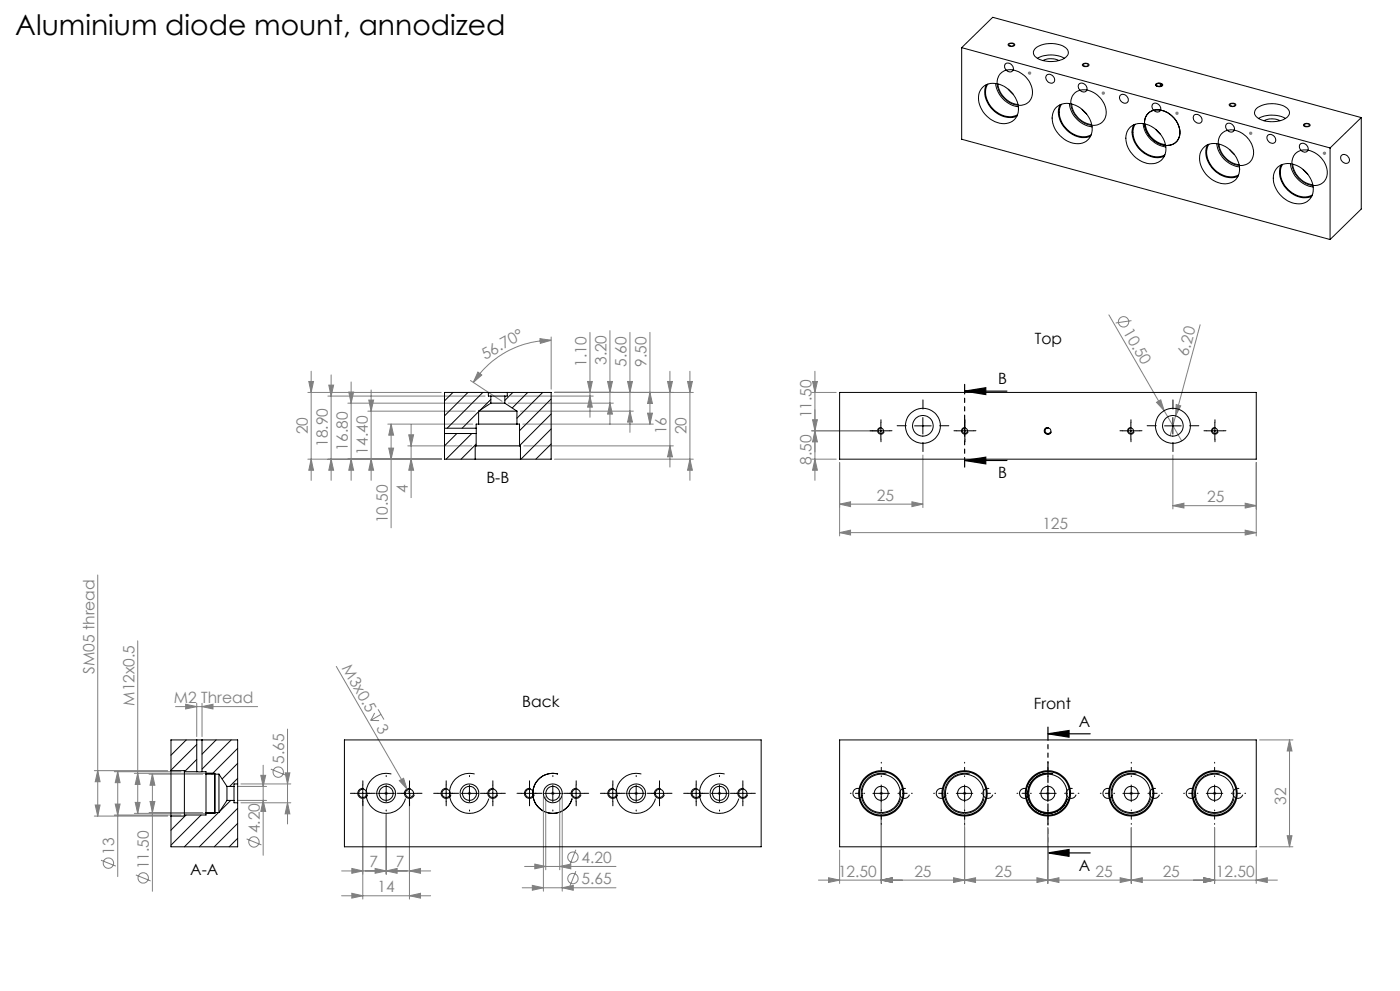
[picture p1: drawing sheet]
<svg xmlns="http://www.w3.org/2000/svg" width="420mm" height="297mm" viewBox="0 0 420 297" stroke-linecap="round" stroke-linejoin="round" font-family="sans-serif">
<g fill="none" stroke="#808080" stroke-width=".3">
<path d="M308.4 21.9h1M308.5 21.6l.7 .7M308.9 21.4v1M309.2 21.6l-.7 .7M330.5 27.9h1M330.6 27.5l.7 .8M331 27.4v1M331.3 27.5l-.7 .8M352.6 33.9h1M352.7 33.6l.7 .7M353.1 33.4v1M353.4 33.6l-.7 .7"/>
<path d="M374.7 39.9h1M374.9 39.6l.7 .7M375.2 39.4v1M375.6 39.6l-.7 .7M396.8 45.9h1M397 45.6l.7 .7M397.3 45.4v1.1M397.7 45.6l-.7 .7M177 99.6v25.5M183 99.1v28.1M189 99.6v30M195 99.6v27.5"/>
<path d="M332.7 94.4l16.5 28.7M339.4 96.1l-4.7 .7M360 97.3l-9 33.3M92.4 117.6h40M92.6 114.3h1.5l-.8 3.3zM93.3 111.3v32.7M98.4 118.7h47.1M98.6 115.4h1.5l-.8 3.3zM99.3 112.4v31.6M104.6 117.5h1.5l-.8 3.3zM105.3 114.5v29.5M110.6 119.9h1.5l-.8 3.3z"/>
<path d="M111.3 116.9v27.1M141.1 114l9.5 6.3M143.4 111.5l1.1 .9-2.5 2.2zM153.2 118.7h24.8M162 101.5l3.3 .5-3.2 .9zM165.3 102a27.9 27.9 0 0 0-23.3 12.6M165.3 101v15.6M166.3 117.6h41.7M176.3 114.3h1.4l-.7 3.3zM177 118.7l.7 3.3h-1.4zM182.3 114.3h1.4l-.7 3.3zM188.3 114.3h1.4l-.7 3.3z"/>
<path d="M195 117.6l.7 3.3h-1.4zM200.3 114.3h1.4l-.7 3.3zM201 111.3v28.7M206.3 114.3h1.4l-.7 3.3zM207 111.3v32.7M243.5 117.6h7.4M243.8 114.3h1.4l-.7 3.3zM244.5 111.3v32.7M92.4 137.6h40M93.3 137.6l.8 3.3h-1.5zM99.3 137.6l.8 3.3h-1.5zM104.4 120.8h41.9"/>
<path d="M105.3 137.6l.8 3.3h-1.5zM110.3 123.2h32.3M111.3 137.6l.8 3.3h-1.5zM116.3 127.1h25.6M116.6 134.3h1.5l-.8 3.3zM117.3 127.1l.8 3.3h-1.5zM117.3 127.1v31.1M122.3 133.6h19.2M122.6 130.3h1.5l-.8 3.3zM123.3 137.6l.8 3.3h-1.5zM123.3 127.3v21.9M152.4 120.8h31.6"/>
<path d="M156.1 123.2h33.9M156.8 127.1h39.2M157.1 133.6h44.9M166.3 137.6h41.7M183 120.8l.7 3.3h-1.4zM189 123.2l.7 3.3h-1.4zM194.3 123.8h1.4l-.7 3.3zM201 133.6l.7 3.3h-1.4zM207 137.6l.7 3.3h-1.4zM243.5 129.1h19.8M243.5 137.6h7.4M243.8 125.8h1.4l-.7 3.3z"/>
<path d="M244.5 129.1l.7 3.3h-1.4zM244.5 137.6l.7 3.3h-1.4zM251.9 138.6v22M276.9 136.4v15.7M347 120.6l1.2-.8 1 3.3zM349.2 123.1l5.3 9M351.9 136.4v16.1M352.8 121.2l1.4 .4-1.5 3zM376.9 138.6v22M251.9 151.1l3.3-.7v1.4zM251.9 151.1h25M251.9 159.6l3.3-.7v1.4z"/>
<path d="M251.9 159.6h125M273.6 150.4l3.3 .7-3.3 .7zM351.9 151.5l3.3-.7v1.5zM351.9 151.5h25M373.6 150.8l3.3 .7-3.3 .8zM373.6 158.9l3.3 .7-3.3 .7zM29.3 172.3v72.3M41.3 192v51.8M100.9 199.7l21.2 36.8M52.7 211.8h24.6M55.7 211.1l3.3 .7-3.3 .7zM59 210.8v10"/>
<path d="M60.6 211.8l3.3-.7v1.4zM60.6 210.8v10M86.3 218.5v28.4M111.2 215.9l2.5 .1M112.4 213.7l-1.2 2.2M113.4 212.6l1.8 3M114.3 214.1l-3.1 1.8M28.3 231h22M29.3 231l.7 3.3h-1.4zM34.3 231.3h20M35.3 231.3l.7 3.3h-1.4zM35.3 231.3v31.4"/>
<path d="M40.3 231.8h23.2M41.3 231.8l.7 3.3h-1.4zM44.7 232h16.1M45.7 232v35.1M45.7 232l.8 3.3h-1.5zM71.2 235.7h8.8M71.2 239.9h8.8M72.3 234.9h14.9M78.2 232.4h1.5l-.7 3.3zM79 229.3v27M79 239.9l.7 3.3h-1.5zM81.2 230.5l4.5 1.8"/>
<path d="M85.5 231.6h1.5l-.7 3.3zM108.8 238.8v30.6M115.3 237.8h1M115.5 237.4l.7 .7M115.9 237.3v1M116.2 237.4l-.7 .7M119.8 234l1.3-.7 1 3.2zM122.1 236.5l1.5 2.6M122.8 238.8v30.6M140.3 237.8h1M140.5 237.4l.7 .7M140.8 237.3v1"/>
<path d="M141.2 237.4l-.7 .7M163 238.8v28.3M163.7 238.8v21.9M165.3 237.8h1M165.5 237.4l.7 .7M165.8 237.3v1M166.2 237.4l-.7 .7M167.9 238.8v21.9M168.7 238.8v28.3M190.3 237.8h1M190.5 237.4l.7 .7M190.9 237.3v1"/>
<path d="M191.2 237.4l-.7 .7M215.3 237.8h1M215.5 237.4l.7 .7M215.8 237.3v1M216.2 237.4l-.7 .7M263.9 237.8h1M264 237.4l.7 .7M264.4 238.8v26M264.4 237.3v1M264.7 237.4l-.7 .7M288.9 237.8h1M289 237.4l.7 .7"/>
<path d="M289.4 238.8v26M289.4 237.3v1M289.7 237.4l-.7 .7M313.9 237.8h1M314 237.4l.7 .7M314.4 237.3v1M314.7 237.4l-.7 .7M338.9 237.8h1M339 237.4l.7 .7M339.4 237.3v1M339.7 237.4l-.7 .7M363.9 237.8h1"/>
<path d="M364 237.4l.7 .7M364.4 237.3v1M364.7 237.4l-.7 .7M377.9 221.8h10M386.9 221.8l.7 3.3h-1.4zM386.9 221.8v32M28.3 244.6h22M28.6 241.3h1.4l-.7 3.3zM30.3 257.8l4.4 1.8M34.3 244.3h20M34.6 241h1.4l-.7 3.3zM40.3 243.8h23.2"/>
<path d="M40.6 240.5h1.4l-.7 3.3zM44.7 243.5h16.1M45 240.2h1.5l-.8 3.3zM72.3 240.6h14.9M74 251.4l4.4 1.8M86.3 240.6l.7 3.3h-1.5zM115.9 244.1v17.9M157.4 259.7h27.4M160.4 259l3.3 .7-3.3 .7zM167.9 259.7l3.3-.7v1.4zM172.8 254.7l-1.8 4.4M251.9 254.8v10"/>
<path d="M314.4 248.1v16.7M339.4 248.1v16.7M364.4 248.1v16.7M376.9 254.8v10M377.9 253.8h10M386.2 250.5h1.4l-.7 3.3zM40.7 262.2l4.5 1.8M102.5 261h26.7M102.5 268.5h26.7M105.6 267.7l3.2 .8-3.2 .7zM105.6 260.3l3.2 .7-3.2 .7zM112.5 260.3l3.4 .7-3.4 .7z"/>
<path d="M115.9 261l3.2-.7v1.4zM122.8 268.5l3.4-.8v1.5zM122.8 261l3.4-.7v1.4zM156.7 266.1h28.1M159.7 265.4l3.3 .7-3.3 .7zM168.7 266.1l3.3-.7v1.4zM172.8 261.1l-1.8 4.4M245.5 263.8h137.7M248.6 263.1l3.3 .7-3.3 .7zM264.4 263.8l3.3-.7v1.4zM286.1 263.1l3.3 .7-3.3 .7zM289.4 263.8l3.3-.7v1.4z"/>
<path d="M311.1 263.1l3.3 .7-3.3 .7zM314.4 263.8l3.3-.7v1.4zM336.1 263.1l3.3 .7-3.3 .7zM339.4 263.8l3.3-.7v1.4zM361.1 263.1l3.3 .7-3.3 .7zM376.9 263.8l3.3-.7v1.4z"/>
<circle cx="337.1" cy="96.5" r="1.55"/>
<circle cx="83.5" cy="231.4" r="1.56"/>
<circle cx="32.5" cy="258.7" r="1.55"/>
<circle cx="76.2" cy="252.3" r="1.55"/>
<circle cx="171.9" cy="256.9" r="1.56"/>
<circle cx="43" cy="263.1" r="1.55"/>
<circle cx="171.9" cy="263.3" r="1.55"/>
</g>
<path d="M289.4 117.2h12.7M289.4 117.2l6.3-1v2zM289.4 138h12.7M289.4 138l6.3-1v2zM314.4 219.9l6.3-1v2zM314.4 219.9h12.7M314.4 255.6l6.3-1v2zM314.4 255.6h12.7" fill="none" stroke="#000" stroke-width=".35"/>
<g fill="none" stroke="#000" stroke-width=".3">
<path d="M301.5 19.3a1.49 1.49 0 0 1 2 .1 1.49 1.49 0 0 1 0 2 1.65 1.65 0 0 1-1.7-.4 1.65 1.65 0 0 1-.3-1.7zM302.5 13.2a1.23 1.23 0 0 1 1.9 .3 1.2 1.2 0 0 1-2-.2zM324.8 19.3a1.2 1.2 0 0 1 1.9 .3 1.18 1.18 0 0 1-2-.2zM300.2 22a5.3 5.3 0 0 1 7.2 .7 5.7 5.7 0 0 1 1.3 7.8 5.6 5.6 0 0 1-7.9-1.5 5.3 5.3 0 0 1-.6-7zM313.9 22.6a1.48 1.48 0 0 1 2 .2 1.48 1.48 0 0 1 0 2 1.64 1.64 0 0 1-1.7-.4 1.64 1.64 0 0 1-.3-1.8zM322.3 28a5.3 5.3 0 0 1 7.4 1 5.4 5.4 0 0 1 .9 7.7 5.7 5.7 0 0 1-7.9-2 5.1 5.1 0 0 1-.4-6.7zM323.8 25.1a1.53 1.53 0 0 1 1.9 .4 1.53 1.53 0 0 1-.1 1.9 1.57 1.57 0 0 1-1.7-.5 1.57 1.57 0 0 1-.1-1.8zM336 28.6a1.49 1.49 0 0 1 2 .2 1.49 1.49 0 0 1 0 2 1.67 1.67 0 0 1-1.6-.4 1.67 1.67 0 0 1-.4-1.8zM344.6 33.8a5.8 5.8 0 0 1 7.9 2 5 5 0 0 1-.2 7.2 6.5 6.5 0 0 1-8.5-4 4.6 4.6 0 0 1 .8-5.2zM345.8 31.2a1.52 1.52 0 0 1 2 .3 1.52 1.52 0 0 1 0 2 1.63 1.63 0 0 1-1.8-.5 1.63 1.63 0 0 1-.2-1.8zM346.7 25.2a1.17 1.17 0 0 1 1.9 .3 1.18 1.18 0 0 1-1.9-.2zM346.9 25.2a1.17 1.17 0 0 1 1.9 .4 1.18 1.18 0 0 1-1.9-.2z"/>
<path d="M358.2 34.5a1.52 1.52 0 0 1 2 .4 1.52 1.52 0 0 1 0 1.9 1.61 1.61 0 0 1-1.8-.5 1.61 1.61 0 0 1-.2-1.8zM367.9 37.2a1.51 1.51 0 0 1 2 .3 1.51 1.51 0 0 1 0 2 1.6 1.6 0 0 1-1.8-.5 1.6 1.6 0 0 1-.2-1.8zM368.9 31.2a1.17 1.17 0 0 1 1.8 .3 1.14 1.14 0 0 1-1.9-.2zM391.1 37.3a1.11 1.11 0 0 1 1.9 .4 1.23 1.23 0 0 1-1.9-.3zM366.5 40a5.3 5.3 0 0 1 7.4 1 5.6 5.6 0 0 1 1.1 7.5 5.5 5.5 0 0 1-7.7-1.2 5.5 5.5 0 0 1-.8-7.3zM380.3 40.6a1.49 1.49 0 0 1 2 .3 1.49 1.49 0 0 1-.1 1.9 1.59 1.59 0 0 1-1.7-.5 1.59 1.59 0 0 1-.2-1.7zM388.6 46a5.5 5.5 0 0 1 7.7 1.3 5.3 5.3 0 0 1 .6 7.4 5.7 5.7 0 0 1-7.9-2 5.3 5.3 0 0 1-.4-6.7zM390.1 43.2a1.49 1.49 0 0 1 1.9 .3 1.49 1.49 0 0 1 0 2 1.59 1.59 0 0 1-1.7-.5 1.59 1.59 0 0 1-.2-1.8zM402.4 46.6a1.51 1.51 0 0 1 2 .3 1.51 1.51 0 0 1 0 2 1.62 1.62 0 0 1-1.8-.6 1.62 1.62 0 0 1-.2-1.7zM261.8 129.1h5M264.3 126.6v5M264.5 128.2a.99 .99 0 0 0-1.2 .7 .99 .99 0 0 0 .8 1.2 .99 .99 0 0 0 1.2-.7"/>
<path d="M274.4 127.6h5M276.9 125.1v5M287 129.1h5M289.5 126.6v5M289.7 128.2a.99 .99 0 0 0-1.2 .7 .99 .99 0 0 0 .7 1.2 .99 .99 0 0 0 1.2-.7M314.5 128.2a.99 .99 0 0 0-1.2 .7 .99 .99 0 0 0 .7 1.2 .99 .99 0 0 0 1.2-.7M314.7 128.2a.98 .98 0 0 0-1.2 .7 .98 .98 0 0 0 .7 1.2 .98 .98 0 0 0 1.2-.7M336.8 129.1h5M339.3 126.6v5M339.5 128.2a.99 .99 0 0 0-1.2 .7 .99 .99 0 0 0 .8 1.2 .99 .99 0 0 0 1.2-.7M349.4 127.6h5M351.9 125.1v5"/>
<path d="M362 129.1h5M364.5 126.6v5M364.7 128.2a.99 .99 0 0 0-1.2 .7 .99 .99 0 0 0 .7 1.2 .99 .99 0 0 0 1.2-.7M61.8 231.8h2.7v12h-2.7M106.3 237.8h5M108.8 235.3v5M109.2 236.3a1.5 1.5 0 0 0-1.8 1.1 1.5 1.5 0 0 0 1 1.8 1.5 1.5 0 0 0 1.9-1M113.3 237.8h5M115.9 235.3v5M117.4 232a6 6 0 0 0-7.4 4.2 6 6 0 0 0 4.3 7.4 6 6 0 0 0 7.3-4.3M120.3 237.8h5M122.8 235.3v5"/>
<path d="M123.2 236.3a1.5 1.5 0 0 0-1.8 1.1 1.5 1.5 0 0 0 1 1.8 1.5 1.5 0 0 0 1.9-1M131.3 237.8h5M133.8 235.3v5M134.2 236.3a1.5 1.5 0 0 0-1.8 1.1 1.5 1.5 0 0 0 1.1 1.8 1.5 1.5 0 0 0 1.8-1M138.3 237.8h5M140.8 235.3v5M142.4 232a6 6 0 0 0-7.3 4.3 6 6 0 0 0 4.2 7.3 6 6 0 0 0 7.3-4.3M145.3 237.8h5.1M147.8 235.3v5M148.2 236.3a1.5 1.5 0 0 0-1.8 1.1 1.5 1.5 0 0 0 1.1 1.8 1.5 1.5 0 0 0 1.8-1M156.4 237.8h4.9M158.9 235.3v5"/>
<path d="M159.2 236.3a1.5 1.5 0 0 0-1.8 1.1 1.5 1.5 0 0 0 1.1 1.8 1.5 1.5 0 0 0 1.8-1M163.3 237.8h5M165.8 235.3v5M167.4 232a6 6 0 0 0-7.4 4.2 6 6 0 0 0 4.3 7.4 6 6 0 0 0 7.3-4.3M170.4 237.8h4.9M172.8 235.3v5M173.2 236.3a1.49 1.49 0 0 0-1.8 1.1 1.49 1.49 0 0 0 1.1 1.8 1.49 1.49 0 0 0 1.8-1M181.3 237.8h5M183.8 235.3v5M184.2 236.3a1.5 1.5 0 0 0-1.8 1.1 1.5 1.5 0 0 0 1 1.8 1.5 1.5 0 0 0 1.9-1M188.3 237.8h5M190.9 235.3v5"/>
<path d="M192.4 232a6 6 0 0 0-7.4 4.2 6 6 0 0 0 4.3 7.4 6 6 0 0 0 7.3-4.3M195.3 237.8h5M197.8 235.3v5M198.2 236.3a1.5 1.5 0 0 0-1.8 1.1 1.5 1.5 0 0 0 1 1.8 1.5 1.5 0 0 0 1.9-1M206.3 237.8h5M208.8 235.3v5M209.2 236.3a1.5 1.5 0 0 0-1.8 1.1 1.5 1.5 0 0 0 1.1 1.8 1.5 1.5 0 0 0 1.8-1M213.3 237.8h5M215.8 235.3v5M217.4 232a6 6 0 0 0-7.3 4.3 6 6 0 0 0 4.2 7.3 6 6 0 0 0 7.4-4.3M220.3 237.8h5.1M222.8 235.3v5"/>
<path d="M223.2 236.3a1.5 1.5 0 0 0-1.8 1.1 1.5 1.5 0 0 0 1.1 1.8 1.5 1.5 0 0 0 1.8-1M257.8 236.3a1.5 1.5 0 0 0-1.9 1.1 1.5 1.5 0 0 0 1.1 1.8 1.5 1.5 0 0 0 1.8-1M261.9 237.8h5M264.4 235.3v5M265.9 232a6 6 0 0 0-7.3 4.2 6 6 0 0 0 4.2 7.4 6 6 0 0 0 7.4-4.3M271.7 236.3a1.49 1.49 0 0 0-1.8 1.1 1.49 1.49 0 0 0 1.1 1.8 1.49 1.49 0 0 0 1.8-1M282.8 236.3a1.5 1.5 0 0 0-1.9 1.1 1.5 1.5 0 0 0 1.1 1.8 1.5 1.5 0 0 0 1.8-1M286.9 237.8h5M289.4 235.3v5M290.9 232a6 6 0 0 0-7.3 4.2 6 6 0 0 0 4.2 7.4 6 6 0 0 0 7.4-4.3M296.8 236.3a1.5 1.5 0 0 0-1.9 1.1 1.5 1.5 0 0 0 1.1 1.8 1.5 1.5 0 0 0 1.8-1M307.8 236.3a1.5 1.5 0 0 0-1.9 1.1 1.5 1.5 0 0 0 1.1 1.8 1.5 1.5 0 0 0 1.8-1"/>
<path d="M311.9 237.8h5M314.4 235.3v5M315.9 232a6 6 0 0 0-7.3 4.3 6 6 0 0 0 4.2 7.3 6 6 0 0 0 7.4-4.3M321.8 236.3a1.5 1.5 0 0 0-1.9 1.1 1.5 1.5 0 0 0 1.1 1.8 1.5 1.5 0 0 0 1.8-1M332.8 236.3a1.5 1.5 0 0 0-1.9 1.1 1.5 1.5 0 0 0 1.1 1.8 1.5 1.5 0 0 0 1.8-1M336.9 237.8h5M339.4 235.3v5M340.9 232a6 6 0 0 0-7.3 4.2 6 6 0 0 0 4.2 7.4 6 6 0 0 0 7.4-4.3M346.7 236.3a1.49 1.49 0 0 0-1.8 1.1 1.49 1.49 0 0 0 1.1 1.8 1.49 1.49 0 0 0 1.8-1M357.8 236.3a1.5 1.5 0 0 0-1.9 1.1 1.5 1.5 0 0 0 1.1 1.8 1.5 1.5 0 0 0 1.8-1M361.9 237.8h5M364.4 235.3v5"/>
<path d="M365.9 232a6 6 0 0 0-7.3 4.2 6 6 0 0 0 4.2 7.4 6 6 0 0 0 7.4-4.3M371.8 236.3a1.5 1.5 0 0 0-1.9 1.1 1.5 1.5 0 0 0 1.1 1.8 1.5 1.5 0 0 0 1.8-1"/>
</g>
<path d="M314.4 217.9v39.7" fill="none" stroke="#000" stroke-width=".35" stroke-dasharray="6.3 1.3 1.3 1.3 1.3 1.3" stroke-dashoffset="2.4"/>
<path d="M289.4 115.2v24.8" fill="none" stroke="#000" stroke-width=".35" stroke-dasharray="6.3 1.3 1.3 1.3 1.3 1.3" stroke-dashoffset="3.5"/>
<g fill="none" stroke="#000" stroke-width=".3" stroke-dasharray="15.2 1.3 1.3 1.3">
<path d="M261.8 129.1h-.8M264.3 126.6v-.8M264.3 131.6v.8M266.8 129.1h.8M271.9 127.6h-2.8M276.9 122.6v-2.8M276.9 132.6v2.7M281.9 127.6h2.7M287 129.1h-.8M289.5 126.6v-.8M289.5 131.6v.8M292 129.1h.8"/>
<path d="M336.8 129.1h-.8M339.3 126.6v-.8M339.3 131.6v.8M341.8 129.1h.8M346.9 127.6h-2.8M351.9 122.6v-2.8M351.9 132.6v2.7M356.9 127.6h2.7M362 129.1h-.8M364.5 126.6v-.8M364.5 131.6v.8M367 129.1h.8"/>
<path d="M106.4 237.8h-1.3M108.9 235.3v-1.3M110.9 237.8h-.4M111.4 237.8h1.2M115.9 232.8v-.4M120.4 237.8h-1.3M120.9 237.8h.3M122.9 235.3v-1.3M125.4 237.8h1.2M131.4 237.8h-1.3M133.9 235.3v-1.3M135.9 237.8h-.4"/>
<path d="M136.4 237.8h1.2M140.9 232.8v-.4M145.4 237.8h-1.3M145.9 237.8h.3M147.9 235.3v-1.3M150.4 237.8h1.2M156.4 237.8h-1.3M158.9 235.3v-1.3M160.9 237.8h-.4M161.4 237.8h1.2M165.9 232.8v-.4M170.4 237.8h-1.3"/>
<path d="M170.9 237.8h.3M172.9 235.3v-1.3M175.4 237.8h1.2M181.4 237.8h-1.3M183.9 235.3v-1.3M185.9 237.8h-.4M186.4 237.8h1.2M190.9 232.8v-.4M195.4 237.8h-1.3M195.9 237.8h.3M197.9 235.3v-1.3M200.4 237.8h1.2"/>
<path d="M206.4 237.8h-1.3M208.9 235.3v-1.3M210.9 237.8h-.4M211.4 237.8h1.2M215.9 232.8v-.4M220.4 237.8h-1.3M220.9 237.8h.3M222.9 235.3v-1.3M225.4 237.8h1.2M108.9 240.3v1.2M115.9 242.8v.3M122.9 240.3v1.2"/>
<path d="M133.9 240.3v1.2M140.9 242.8v.3M147.9 240.3v1.2M158.9 240.3v1.2M165.9 242.8v.3M172.9 240.3v1.2M183.9 240.3v1.2M190.9 242.8v.3M197.9 240.3v1.2M208.9 240.3v1.2M215.9 242.8v.3M222.9 240.3v1.2"/>
</g>
<g fill="none" stroke="#000" stroke-width=".3" stroke-dasharray="15.2 1.3 1.3 1.3" stroke-dashoffset="15">
<path d="M259.4 237.8h-4.3M264.4 232.8v-4.3M269.4 237.8h4.3M284.4 237.8h-4.3M289.4 232.8v-4.3M294.4 237.8h4.3M309.4 237.8h-4.3M314.4 232.8v-4.3M319.4 237.8h4.3M334.4 237.8h-4.3M339.4 232.8v-4.3M344.4 237.8h4.3"/>
<path d="M359.4 237.8h-4.3M364.4 232.8v-4.3M369.4 237.8h4.3M264.4 242.8v4.2M289.4 242.8v4.2M314.4 242.8v4.2M339.4 242.8v4.2M364.4 242.8v4.2"/>
</g>
<path d="M314.4 219.9l6.3-1v2zM314.4 255.6l6.3-1v2zM289.4 117.2l6.3-1v2zM289.4 138l6.3-1v2z" fill="#000"/>
<g fill="#808080">
<path d="M347 120.6l1.2-.8 1 3.3z"/>
<path d="M119.8 234l1.3-.7 1 3.2z"/>
<path d="M352.8 121.2l1.4 .4-1.5 3z"/>
<path d="M248.6 263.1l3.3 .7-3.3 .7zM264.4 263.8l3.3-.7v1.4zM264.4 263.8l3.3-.7v1.4zM286.1 263.1l3.3 .7-3.3 .7zM289.4 263.8l3.3-.7v1.4zM311.1 263.1l3.3 .7-3.3 .7zM314.4 263.8l3.3-.7v1.4zM336.1 263.1l3.3 .7-3.3 .7zM339.4 263.8l3.3-.7v1.4zM361.1 263.1l3.3 .7-3.3 .7zM361.1 263.1l3.3 .7-3.3 .7zM376.9 263.8l3.3-.7v1.4zM105.6 260.3l3.2 .7-3.2 .7zM115.9 261l3.2-.7v1.4zM112.5 260.3l3.4 .7-3.4 .7zM122.8 261l3.4-.7v1.4zM160.4 259l3.3 .7-3.3 .7zM167.9 259.7l3.3-.7v1.4zM159.7 265.4l3.3 .7-3.3 .7zM168.7 266.1l3.3-.7v1.4z"/>
<path d="M251.9 151.1l3.3-.7v1.4zM273.6 150.4l3.3 .7-3.3 .7z"/>
<path d="M60.6 211.8l3.3-.7v1.4zM55.7 211.1l3.3 .7-3.3 .7z"/>
<path d="M162 101.5l3.3 .5-3.2 .9zM143.4 111.5l1.1 .9-2.5 2.2z"/>
<path d="M386.2 250.5h1.4l-.7 3.3zM386.9 221.8l.7 3.3h-1.4zM244.5 129.1l.7 3.3h-1.4zM243.8 114.3h1.4l-.7 3.3zM40.6 240.5h1.4l-.7 3.3zM41.3 231.8l.7 3.3h-1.4zM123.3 137.6l.8 3.3h-1.5zM122.6 130.3h1.5l-.8 3.3zM116.6 134.3h1.5l-.8 3.3zM117.3 127.1l.8 3.3h-1.5zM111.3 137.6l.8 3.3h-1.5zM110.6 119.9h1.5l-.8 3.3zM105.3 137.6l.8 3.3h-1.5zM104.6 117.5h1.5l-.8 3.3zM99.3 137.6l.8 3.3h-1.5zM98.6 115.4h1.5l-.8 3.3zM93.3 137.6l.8 3.3h-1.5zM92.6 114.3h1.5l-.8 3.3z"/>
<path d="M243.8 125.8h1.4l-.7 3.3zM244.5 137.6l.7 3.3h-1.4zM29.3 231l.7 3.3h-1.4zM28.6 241.3h1.4l-.7 3.3zM35.3 231.3l.7 3.3h-1.4zM34.6 241h1.4l-.7 3.3zM45.7 232l.8 3.3h-1.5zM45 240.2h1.5l-.8 3.3zM78.2 232.4h1.5l-.7 3.3zM79 239.9l.7 3.3h-1.5zM85.5 231.6h1.5l-.7 3.3zM86.3 240.6l.7 3.3h-1.5zM176.3 114.3h1.4l-.7 3.3zM177 118.7l.7 3.3h-1.4zM182.3 114.3h1.4l-.7 3.3zM183 120.8l.7 3.3h-1.4zM188.3 114.3h1.4l-.7 3.3zM189 123.2l.7 3.3h-1.4zM195 117.6l.7 3.3h-1.4zM194.3 123.8h1.4l-.7 3.3zM200.3 114.3h1.4l-.7 3.3zM201 133.6l.7 3.3h-1.4zM206.3 114.3h1.4l-.7 3.3zM207 137.6l.7 3.3h-1.4z"/>
<path d="M351.9 151.5l3.3-.7v1.5zM373.6 150.8l3.3 .7-3.3 .8zM251.9 159.6l3.3-.7v1.4zM373.6 158.9l3.3 .7-3.3 .7z"/>
<path d="M105.6 267.7l3.2 .8-3.2 .7zM122.8 268.5l3.4-.8v1.5z"/>
</g>
<g fill="none" stroke="#000" stroke-width=".3">
<path d="M288.5 14.3l110.5 30M288.5 14.3l9.3-9.1 110.6 30M288.5 14.3v27.4l110.5 30.1M302.8 13.2a.87 .87 0 0 1 1.4 .3 .95 .95 0 0 1-1.6-.2zM310.6 14.5a8.1 8.1 0 0 1 9.4 .1 1.8 1.8 0 0 1-.9 3 8.4 8.4 0 0 1-8.6-.7l-.4-.7-.1-.7zM311.2 17.5a8.8 8.8 0 0 1 8.1 0M312.9 18.2a5.2 5.2 0 0 1 4.7 0M324.9 19.3a.91 .91 0 0 1 1.6 .3 .92 .92 0 0 1-1.6-.3zM294.9 26a6.1 6.1 0 0 1 8.2 1.3 6.4 6.4 0 0 1 1.5 8.3 5.5 5.5 0 0 1-7.5 .1 7.1 7.1 0 0 1-2.9-8.8zM295.9 25.4a7.6 7.6 0 0 0 5.2 9.5l2 .3 2-.4M296.3 25.2a6.7 6.7 0 0 0 3.3 8.8 5.8 5.8 0 0 0 5.7 .4M298.7 25a8 8 0 0 0 6.8 7"/>
<path d="M299.4 25.1a7 7 0 0 0 6 6.2M302.5 26.7l1.4 1.4M316.6 32.5a5.5 5.5 0 0 1 7.4-.2 7.1 7.1 0 0 1 3 8.8 5.1 5.1 0 0 1-7.1 1.1 7.4 7.4 0 0 1-3.9-8.7zM318 31.4a7.5 7.5 0 0 0 5.2 9.5l2 .3 2-.4M318.4 31.3a6.5 6.5 0 0 0 2.3 8 6.1 6.1 0 0 0 6.7 1.1M320.8 31a8 8 0 0 0 6.8 7M321.5 31.1a7 7 0 0 0 6 6.3M324.6 32.8l1.4 1.4M339.2 38a6.4 6.4 0 0 1 8.7 1.9 5.9 5.9 0 0 1 .5 8.1 6.4 6.4 0 0 1-8.7-1.9 5.9 5.9 0 0 1-.5-8.1zM340.1 37.4a7.5 7.5 0 0 0 5.2 9.5l2 .4 2-.5M340.5 37.2a6.9 6.9 0 0 0 3.6 9 5.5 5.5 0 0 0 5.4 .2M342.9 37a7.9 7.9 0 0 0 6.8 7"/>
<path d="M343.6 37.2a7 7 0 0 0 6 6.2M346.7 38.8l1.4 1.4M346.9 25.2a1.25 1.25 0 0 1 1.7 .3 1.14 1.14 0 0 1-1.7-.1zM348.1 25.1v.8M369.1 31.2a.87 .87 0 0 1 1.4 .4 .91 .91 0 0 1-1.5-.3zM376.9 32.5a8.1 8.1 0 0 1 9.5 .2 1.8 1.8 0 0 1-1 2.9 8.4 8.4 0 0 1-8.6-.7l-.5-1 .2-.7zM377.5 35.5a8.8 8.8 0 0 1 8.2 0M379.2 36.2a5.2 5.2 0 0 1 4.8 0M391.3 37.4a.91 .91 0 0 1 1.5 .2 .92 .92 0 0 1-1.5-.2zM408.4 35.2l-9.4 9.1M408.4 35.2v27.4l-9.4 9.2M360.9 44.5a5.6 5.6 0 0 1 8 .3 6.6 6.6 0 0 1 2 8.8 5.5 5.5 0 0 1-7.4 .2 7.1 7.1 0 0 1-3-8.8z"/>
<path d="M362.2 43.4a7.5 7.5 0 0 0 5.2 9.5l2.1 .4 1.9-.5M362.7 43.2a6.7 6.7 0 0 0 3.2 8.8 5.8 5.8 0 0 0 5.7 .4M365 43a7.9 7.9 0 0 0 6.9 7M365.7 43.2a7 7 0 0 0 6 6.2M368.8 44.8l1.4 1.4M383.4 50.1a6.4 6.4 0 0 1 8.7 1.8 6.1 6.1 0 0 1 .9 7.7 5.5 5.5 0 0 1-7.4 .2 7 7 0 0 1-3-8.8zM384.3 49.5a7.6 7.6 0 0 0 5.2 9.4l2.1 .4 1.9-.5M384.8 49.3a6.4 6.4 0 0 0 2.3 8.1 6.1 6.1 0 0 0 6.6 1M387.1 49.1a8 8 0 0 0 6.8 7M387.8 49.2a7 7 0 0 0 6 6.2M390.9 50.8l1.4 1.4M399 44.3v27.5"/>
<path d="M135.9 117.6l-2.6 2.6M140.4 117.6l-7.1 7M144.9 117.6l-10.7 10.7M146.5 117.6h5.7M146.5 117.6h-13.2v10.7M146.5 117.6v1.1h.7M147.2 118.7h4.2M147.2 118.7v2.1M147.2 119.7l-3.2 3.2M151.4 118.7v2.1M152.2 117.6h13.1v20h-9.2M152.2 117.6v1.1h-.8"/>
<path d="M153.8 117.6l-2.4 2.4M158.3 117.6l-4.6 4.7M162.8 117.6l-7.7 7.7M165.3 119.6l-9.4 9.5M251.9 117.6h125v20h-125zM133.3 128.3v1.6M133.3 129.9v7.7h9.3M133.3 129.9h9.5M133.3 128.3h9.5M137.1 129.9l-3.8 3.7M141.5 129.9l-7.7 7.7M142.6 137.6h13.5"/>
<path d="M142.8 128.3v1.6M142.8 133.6h13.1M142.8 129.9v3.7M142.8 133.6h-.2v4M142.8 133.1l-4.5 4.5M143.6 123.2h11.5M143.6 127.1h11.5M143.6 127.1h-.8v1.2M143.6 123.2v3.9M143.6 123.4l-5 4.9M147.2 120.8h4.2M147.2 120.8l-3.6 2.4"/>
<path d="M151.4 120.8l3.7 2.4M155.1 127.1h.8v6.5M155.1 123.2v3.9M155.9 133.6h.2v4M165.3 124.1l-9.4 9.5M165.3 128.5l-9 9.1M165.3 133.1l-4.5 4.5M165.3 137.5v.1M51.3 231v13.6M51.3 231h4v.3M51.4 221.8l-.1 .1M55.3 231.3v13"/>
<path d="M55.3 231.3h3.7M55.9 221.8l-4.6 4.5M59 231.3h1.6M59 221.8h1.6M59 221.8h-7.7v9.2M59 221.8v9.5M59 223.1l-7.7 7.7M59 227.6l-3.6 3.7M60.6 221.8h10.7v13.1M60.6 231.3h1.2v.7M60.6 221.8v9.5M61.8 232v11.5"/>
<path d="M61.8 232h3.9M64.8 221.8l-4.2 4.2M65.7 232v11.5M65.7 232l2.4 3.7M68.1 235.7v4.2M68.1 239.9l-2.4 3.6M68.1 239.9h2.1M68.1 235.7h2.1M69.2 239.9l-3.2 3.2M69.4 221.8l-8.8 8.7M70.2 235.7v4.2M70.2 239.9v.7h1.1"/>
<path d="M71.3 234.9v5.7M71.3 234.9h-1.1v.8M71.3 224.3l-7.7 7.7M71.3 228.8l-4.7 4.7M71.3 233.3l-2.4 2.4M103.3 221.8h125.1v32h-125.1zM251.9 221.8h125v32h-125zM55.3 244.3v.3h-4M55.8 244.3l-4.5 4.5M60.3 244.3l-9 9M61.8 243.5v.8h-6.5M61.8 243.5h3.9"/>
<path d="M65.5 243.5l-10.2 10.3M71.3 240.6v13.2h-20v-9.2M71.3 242.2l-11.5 11.6M71.3 246.8l-7 7M71.3 251.2l-2.5 2.6"/>
<circle cx="264.3" cy="129.1" r=".8"/>
<circle cx="276.9" cy="127.6" r="5.2"/>
<circle cx="276.9" cy="127.6" r="3.1"/>
<circle cx="289.5" cy="129.1" r=".8"/>
<circle cx="314.4" cy="129.1" r=".86"/>
<circle cx="339.3" cy="129.1" r=".81"/>
<circle cx="351.9" cy="127.6" r="5.2"/>
<circle cx="351.9" cy="127.6" r="3.1"/>
<circle cx="364.5" cy="129.1" r=".8"/>
<circle cx="108.9" cy="237.8" r="1.25"/>
<circle cx="115.8" cy="237.8" r="2.11"/>
<circle cx="115.9" cy="237.8" r="2.83"/>
<circle cx="122.8" cy="237.8" r="1.24"/>
<circle cx="133.8" cy="237.8" r="1.25"/>
<circle cx="140.8" cy="237.8" r="2.83"/>
<circle cx="140.9" cy="237.8" r="2.11"/>
<circle cx="147.8" cy="237.8" r="1.25"/>
<circle cx="158.8" cy="237.8" r="1.25"/>
<circle cx="165.8" cy="237.8" r="2.11"/>
<circle cx="165.8" cy="237.8" r="2.83"/>
<circle cx="172.8" cy="237.8" r="1.25"/>
<circle cx="183.8" cy="237.8" r="1.25"/>
<circle cx="190.8" cy="237.8" r="2.11"/>
<circle cx="190.9" cy="237.8" r="2.83"/>
<circle cx="197.8" cy="237.8" r="1.24"/>
<circle cx="208.8" cy="237.8" r="1.25"/>
<circle cx="215.8" cy="237.8" r="2.83"/>
<circle cx="215.9" cy="237.8" r="2.11"/>
<circle cx="222.8" cy="237.8" r="1.25"/>
<circle cx="264.4" cy="237.8" r="6.5"/>
<circle cx="264.4" cy="237.8" r="2.12"/>
<circle cx="264.4" cy="237.8" r="5.8"/>
<circle cx="264.4" cy="237.8" r="6.8"/>
<circle cx="289.4" cy="237.8" r="6.5"/>
<circle cx="289.4" cy="237.8" r="2.11"/>
<circle cx="289.4" cy="237.8" r="6.8"/>
<circle cx="289.4" cy="237.8" r="5.8"/>
<circle cx="314.4" cy="237.8" r="5.8"/>
<circle cx="314.4" cy="237.8" r="2.11"/>
<circle cx="314.4" cy="237.8" r="6.5"/>
<circle cx="314.4" cy="237.8" r="6.8"/>
<circle cx="339.3" cy="237.8" r="2.11"/>
<circle cx="339.4" cy="237.8" r="5.8"/>
<circle cx="339.4" cy="237.8" r="6.5"/>
<circle cx="339.4" cy="237.8" r="6.8"/>
<circle cx="364.4" cy="237.8" r="2.11"/>
<circle cx="364.4" cy="237.8" r="6.5"/>
<circle cx="364.4" cy="237.8" r="5.8"/>
<circle cx="364.4" cy="237.8" r="6.8"/>
</g>
<text font-size="8.5" x="4.6" y="10.6">Aluminium diode mount, annodized</text>
<g font-size="4.7" fill="#808080">
<text x="336.9" y="99.5" transform="rotate(60 336.9 99.5)">10.50</text>
<text x="145.5" y="107.8" transform="rotate(-29 145.5 107.8)">56.70°</text>
<text x="356.4" y="107" transform="rotate(-75 356.4 107)">6.20</text>
<text x="176" y="110" transform="rotate(-90 176 110)">1.10</text>
<text x="182" y="109.4" transform="rotate(-90 182 109.4)">3.20</text>
<text x="188" y="110" transform="rotate(-90 188 110)">5.60</text>
<text x="194" y="110" transform="rotate(-90 194 110)">9.50</text>
<text x="243.5" y="125.3" transform="rotate(-90 243.5 125.3)">11.50</text>
<text x="92.3" y="130.2" transform="rotate(-90 92.3 130.2)">20</text>
<text x="200" y="130.2" transform="rotate(-90 200 130.2)">16</text>
<text x="206" y="130.2" transform="rotate(-90 206 130.2)">20</text>
<text x="98.3" y="134" transform="rotate(-90 98.3 134)">18.90</text>
<text x="104.3" y="135" transform="rotate(-90 104.3 135)">16.80</text>
<text x="110.3" y="136.2" transform="rotate(-90 110.3 136.2)">14.40</text>
<text x="243.5" y="139.2" transform="rotate(-90 243.5 139.2)">8.50</text>
<text x="122.4" y="147.8" transform="rotate(-90 122.4 147.8)">4</text>
<text x="263" y="150.1">25</text>
<text x="362.2" y="150.5">25</text>
<text x="116.3" y="156.9" transform="rotate(-90 116.3 156.9)">10.50</text>
<text x="312.7" y="158.6">125</text>
<text x="28.3" y="201.9" transform="rotate(-90 28.3 201.9)">SM05 thread</text>
<text x="102.5" y="200.3" transform="rotate(60 102.5 200.3)">M3x0.5</text>
<text x="40.3" y="211.5" transform="rotate(-90 40.3 211.5)">M12x0.5</text>
<text x="52.2" y="210.7">M2 Thread</text>
<text x="112.8" y="218.1" transform="rotate(60 112.8 218.1)">3</text>
<text x="85.2" y="228.8" transform="rotate(-90 85.2 228.8)">5.65</text>
<text x="385.9" y="241.2" transform="rotate(-90 385.9 241.2)">32</text>
<text x="77.9" y="249.7" transform="rotate(-90 77.9 249.7)">4.20</text>
<text x="34.3" y="256.1" transform="rotate(-90 34.3 256.1)">13</text>
<text x="44.7" y="260.5" transform="rotate(-90 44.7 260.5)">11.50</text>
<text x="110.9" y="260">7</text>
<text x="118.8" y="260">7</text>
<text x="174.5" y="258.6">4.20</text>
<text x="251.4" y="262.7">12.50</text>
<text x="274.3" y="262.7">25</text>
<text x="298.4" y="262.7">25</text>
<text x="328.7" y="262.7">25</text>
<text x="348.8" y="262.7">25</text>
<text x="364.8" y="262.7">12.50</text>
<text x="113.3" y="267.4">14</text>
<text x="174.5" y="265">5.65</text>
</g>
<g font-size="4.7">
<text x="310.4" y="103">Top</text>
<text x="299.4" y="115.1">B</text>
<text x="299.4" y="143.3">B</text>
<text x="145.9" y="144.9">B-B</text>
<text x="156.7" y="211.9">Back</text>
<text x="310.2" y="212.4">Front</text>
<text x="323.7" y="217.9">A</text>
<text x="57.1" y="262.2">A-A</text>
<text x="323.7" y="260.9">A</text>
</g>
</svg>
